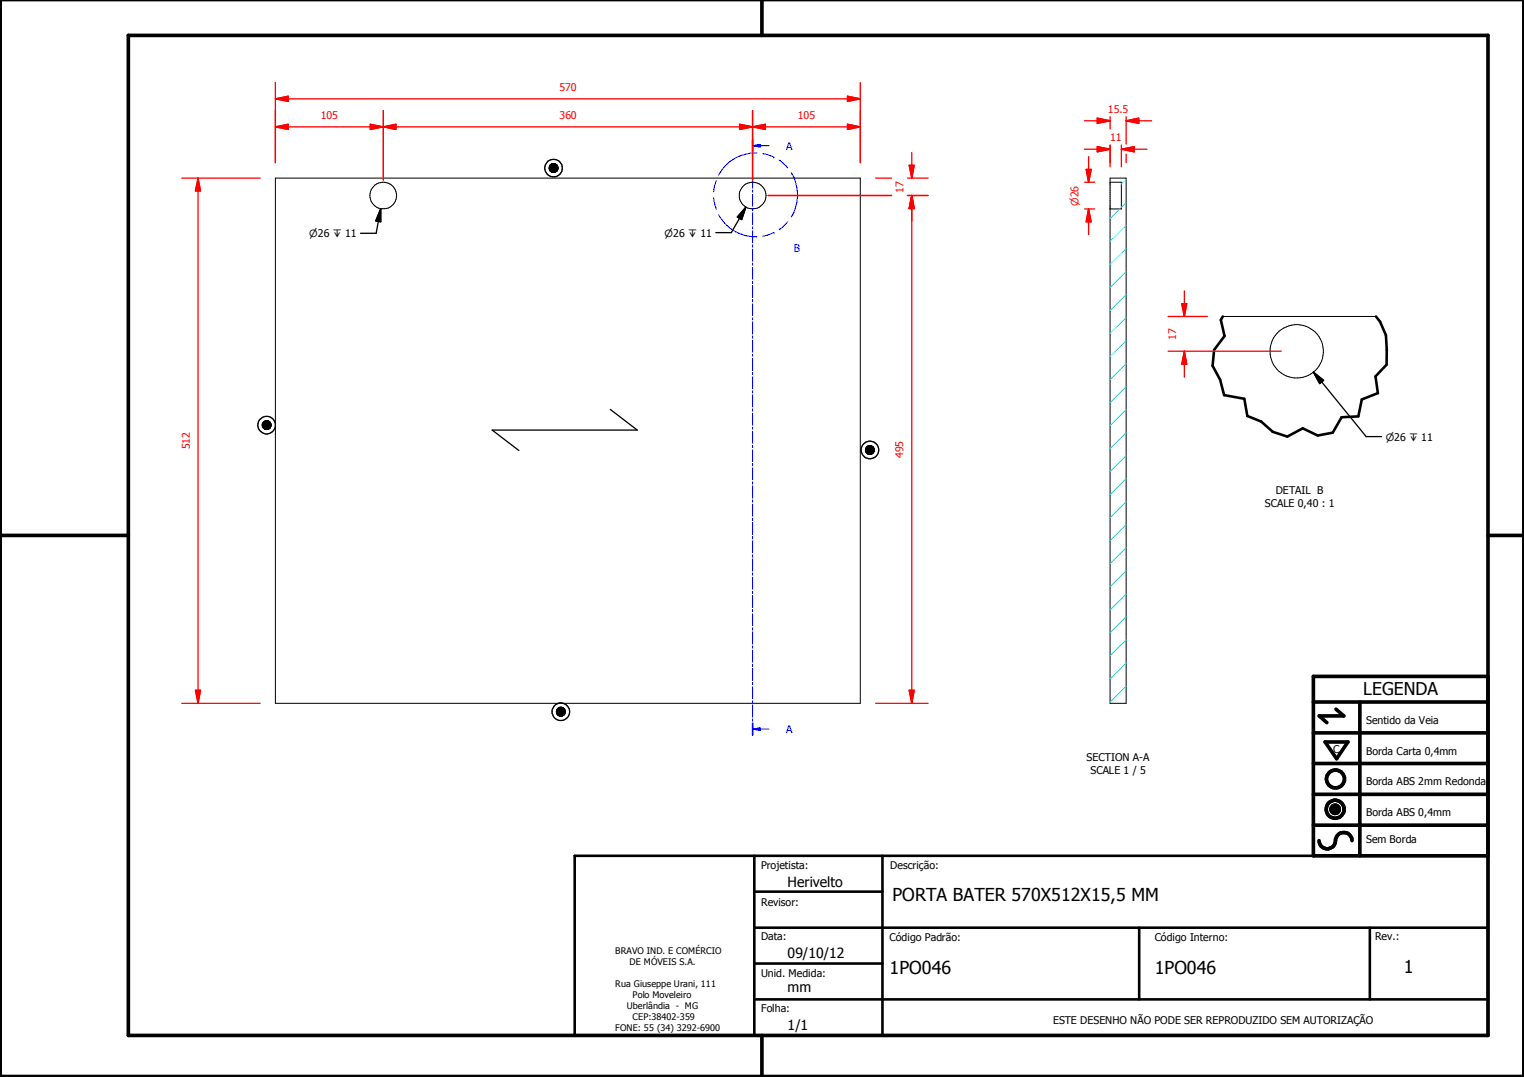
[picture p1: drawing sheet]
<svg xmlns="http://www.w3.org/2000/svg" width="297mm" height="210mm" viewBox="0 0 297 210" stroke-linecap="round" stroke-linejoin="round" font-family="sans-serif">
<g fill="none" stroke="#000" stroke-width=".19">
<path d="M53.7 34.7h114v102.4h-114zM107.1 32.7l1.7 .1zM107.1 32.8l1.7 .1zM107.1 32.9h1.7zM107.1 32.9h1.6zM107.1 32.9l1.6 .1zM107.1 32.6l1.7 .1h-1.7zM107.1 32.6h1.6l.1 .1zM107.1 33l1.6 .1zM107.1 33.1h1.6zM107.1 33.1l1.5 .1zM107.1 32.5l1.6 .1z"/>
<path d="M107.1 32.4l1.6 .1h-1.6zM107.1 32.4h1.6v.1zM107.1 33.2h1.5zM107.1 33.2l1.5 .1zM107.1 32.3l1.6 .1zM107.1 32.3h1.5zM107.2 33.3h1.4zM107.2 33.3h1.3zM107.2 32.3h1.4zM107.3 33.3h1.2zM107.3 33.3l1.2 .1zM107.3 32.2l1.3 .1z"/>
<path d="M107.3 32.2h1.2zM107.4 33.4h1.1zM107.4 33.4h1zM107.4 32.1l1.1 .1zM107.4 33.4l.9 .1zM107.4 32l1.1 .1zM107.4 32h1zM107.5 33.5h.8zM107.5 33.5h.7zM107.5 32h.9zM107.5 32h.8zM107.5 33.5l.7 .1z"/>
<path d="M107.5 32h.7zM107.7 33.6h.5zM107.7 33.6h.4zM107.7 31.9l.5 .1zM107.7 31.9h.5zM107.7 33.6h.3zM107.7 31.9h.4zM107.8 33.6h.2zM107.8 31.9h.3zM107.8 31.9h.2zM216.4 35.5h2.2v5.2h-2.2M216.4 34.7h3.1v102.4h-3.1z"/>
<path d="M238.3 61.7h29.9M51.1 82.8h1.7zM51.1 82.8l1.7 .1zM51.1 82.9l1.7 .1zM51.1 83l1.7 .1zM51.1 82.7l1.7 .1zM51.2 83.1h1.6zM51.2 83.1l1.5 .1zM51.2 82.6l1.6 .1zM51.2 83.2h1.5zM51.2 83.2l1.5 .1zM51.2 82.5l1.6 .1z"/>
<path d="M51.3 83.3h1.4zM51.3 83.3l1.4 .1zM51.3 83.4h1.4zM51.3 83.4h1.3zM51.3 82.4l1.4 .1zM51.3 82.3l1.4 .1zM51.3 82.3h1.4zM51.3 83.4l1.2 .1zM51.4 83.5h1.1zM51.4 82.2l1.2 .1zM51.4 82.2h1.1zM51.5 83.5h1z"/>
<path d="M51.5 83.5l.9 .1zM51.5 82.2h1zM51.6 83.6h.8zM51.6 83.6h.7zM51.6 82.1l.9 .1zM51.6 82.1h.8zM51.6 83.6l.6 .1zM51.6 82.1h.7zM51.7 83.7h.5zM51.7 82l.6 .1zM51.7 82h.5zM51.8 83.7h.4z"/>
<path d="M51.8 83.7h.3zM51.8 82h.4zM51.9 83.7h.2zM51.9 82h.3zM51.9 82h.2zM168.7 87.6l1.7 .1zM168.7 87.7l1.7 .1zM168.7 87.8l1.7 .1zM168.7 87.9h1.7zM168.7 87.9l1.6 .1zM168.7 88l1.6 .1zM168.7 87.5l1.7 .1z"/>
<path d="M168.7 87.4l1.7 .1h-1.7zM168.7 87.4h1.6l.1 .1zM168.8 88.1h1.5zM168.8 87.4h1.5zM168.8 88.1l1.4 .1zM168.8 87.3l1.5 .1zM168.9 88.2h1.3zM168.9 88.2l1.3 .1zM168.9 87.2l1.4 .1zM168.9 87.2h1.3zM168.9 88.3h1.3zM168.9 88.3h1.2z"/>
<path d="M168.9 87.1l1.3 .1zM169 88.3h1.1zM169 88.3l1 .1zM169 87.1h1.2zM169 87.1h1.1zM169.1 88.4h.9zM169.1 87l1 .1zM169.1 87h.9zM169.1 88.4l.8 .1zM169.2 88.5h.7zM169.2 88.5h.6zM169.2 86.9l.8 .1h-.9z"/>
<path d="M169.2 86.9l.8 .1zM169.2 86.9h.7zM169.3 88.5h.5zM169.3 88.5h.4zM169.3 86.9h.6zM169.3 86.9h.5zM169.4 88.5h.3zM169.4 88.5l.2 .1zM169.4 86.9h.4zM169.4 86.9h.3zM169.5 88.6h.1zM169.5 86.9h.2z"/>
<path d="M169.5 86.9h.1zM108.5 138.7l1.6 .1zM108.5 138.6l1.6 .1zM108.5 138.8l1.6 .1zM108.5 138.9h1.6zM108.5 138.9l1.6 .1zM108.5 139h1.6zM108.5 139l1.6 .1zM108.5 138.5l1.6 .1h-1.6zM108.5 138.5h1.6v.1zM108.5 138.5h1.6zM108.5 139.1h1.6z"/>
<path d="M108.5 138.4l1.6 .1zM108.6 139.1h1.5zM108.6 139.1l1.4 .1zM108.6 138.3l1.5 .1h-1.6zM108.6 138.3h1.5v.1zM108.6 139.2h1.4zM108.6 139.2l1.3 .1zM108.6 138.2l1.5 .1zM108.7 139.3h1.2zM108.7 139.3l1.2 .1zM108.7 138.1l1.3 .1zM108.7 138.1h1.2z"/>
<path d="M108.8 139.4h1.1zM108.8 139.4h1zM108.8 138.1h1.1zM108.8 139.4h.9zM108.8 138l1.1 .1zM108.8 138h1zM108.9 139.4h.8zM108.9 139.4l.7 .1zM108.9 138h.9zM108.9 138h.8zM109 139.5h.6zM109 138h.7z"/>
<path d="M109 139.5h.5zM109 137.9l.6 .1h-.6zM109 137.9l.6 .1zM109 137.9h.6zM109.1 139.5h.4zM109.1 139.5h.3zM109.1 137.9h.5zM109.1 137.9h.4zM109.2 139.5h.2zM109.2 137.9h.3zM109.2 137.9h.2zM259.4 157.6l1.6 .1z"/>
<path d="M259.4 157.7l1.6 .1zM259.4 157.8l1.6 .1zM259.4 157.9h1.6v.1zM259.4 157.9l1.6 .1h-1.5zM259.4 157.6h1.6zM259.5 158h1.5zM259.5 158l1.4 .1zM259.5 157.5l1.5 .1zM259.5 158.1h1.4zM259.5 157.4l1.5 .1zM259.5 158.1l1.4 .1zM259.5 157.3l1.4 .1z"/>
<path d="M259.6 158.2h1.3zM259.6 158.2h1.2zM259.6 157.2l1.3 .1zM259.6 158.2l1.2 .1zM259.6 157.2h1.3zM259.7 158.3h1.1zM259.7 158.3l1 .1zM259.7 157.1l1.1 .1zM259.7 157.1h1.1zM259.8 158.4h.9zM259.8 158.4h.8zM259.8 157.1h1z"/>
<path d="M259.8 157.1h.9zM259.8 158.4l.8 .1zM259.8 157l.9 .1zM259.8 157h.8zM259.9 158.5h.7zM259.9 158.5h.6zM259.9 157h.7zM260 158.5h.5zM260 158.5h.4zM260 157h.6zM260.1 158.5h.3zM260.1 158.5h.2z"/>
<path d="M260.1 156.9l.4 .1zM260.1 156.9h.3zM260.1 156.9h.2z"/>
<circle cx="74.7" cy="38.1" r="2.6"/>
<circle cx="146.7" cy="38.1" r="2.61"/>
<circle cx="252.7" cy="68.5" r="5.2"/>
</g>
<path d="M238.3 61.7l-.3 .7 .7 3.1-2.1 2.7-.3 3.1 1.5 2.7 .8 3 3.9 .7 .6 3.4 2.7 1.1 2.3 2 2.8 .9 3-1.6 2.9 1.4 3-.6 1.7-3 3.2-.1 .7-3.3 3.2-1.3-.5-3.2 2.2-2.3v-2.9l-.2-2.9-1.1-2.6-.8-1M112 166.8h178v35h-178zM147 173.8h25M147 166.8v35M172 166.8v35M147 194.8h143M147 180.8h143M147 187.8h25M222 180.8v14M267 180.8v14" fill="none" stroke="#000" stroke-width=".51"/>
<g fill="#000">
<path d="M107.1 32.6l1.7 .1h-1.7zM107.1 32.6h1.6l.1 .1zM107.1 32.5l1.6 .1zM107.1 32.4l1.6 .1h-1.6zM107.1 32.4h1.6v.1zM107.1 32.3l1.6 .1zM107.1 32.3h1.5zM107.2 32.3h1.4zM107.3 32.2l1.3 .1zM107.3 32.2h1.2zM107.4 32.1l1.1 .1zM107.4 32l1.1 .1z"/>
<path d="M107.4 32h1zM107.5 32h.9zM107.5 32h.8zM107.5 32h.7zM107.7 31.9l.5 .1zM107.7 31.9h.5zM107.7 31.9h.4zM107.8 31.9h.3zM107.8 31.9h.2zM107.7 33.6h.3zM107.8 33.6h.2zM107.7 33.6h.4z"/>
<path d="M107.5 33.5l.7 .1zM107.7 33.6h.5zM107.5 33.5h.7zM107.4 33.4l.9 .1zM107.5 33.5h.8zM107.4 33.4h1zM107.3 33.3l1.2 .1zM107.4 33.4h1.1zM107.2 33.3h1.3zM107.3 33.3h1.2zM107.1 33.2l1.5 .1zM107.2 33.3h1.4z"/>
<path d="M107.1 33.1l1.5 .1zM107.1 33.2h1.5zM107.1 32.9l1.6 .1zM107.1 33l1.6 .1zM107.1 33.1h1.6zM107.1 32.9h1.6zM107.1 32.7l1.7 .1zM107.1 32.8l1.7 .1zM107.1 32.9h1.7zM51.1 82.7l1.7 .1zM51.2 82.6l1.6 .1zM51.2 82.5l1.6 .1z"/>
<path d="M51.3 82.4l1.4 .1zM51.3 82.3l1.4 .1zM51.3 82.3h1.4zM51.4 82.2l1.2 .1zM51.4 82.2h1.1zM51.5 82.2h1zM51.6 82.1l.9 .1zM51.6 82.1h.8zM51.6 82.1h.7zM51.7 82l.6 .1zM51.7 82h.5zM51.8 82h.4z"/>
<path d="M51.9 82h.3zM51.9 82h.2zM51.8 83.7h.3zM51.9 83.7h.2zM51.7 83.7h.5zM51.8 83.7h.4zM51.6 83.6l.6 .1zM51.6 83.6h.7zM51.5 83.5l.9 .1zM51.6 83.6h.8zM51.4 83.5h1.1zM51.5 83.5h1z"/>
<path d="M51.3 83.4l1.2 .1zM51.3 83.4h1.3zM51.3 83.3l1.4 .1zM51.3 83.4h1.4zM51.2 83.2l1.5 .1zM51.3 83.3h1.4zM51.2 83.1l1.5 .1zM51.2 83.2h1.5zM51.1 82.8h1.7zM51.1 82.8l1.7 .1zM51.1 82.9l1.7 .1zM51.1 83l1.7 .1z"/>
<path d="M51.2 83.1h1.6zM168.7 87.5l1.7 .1zM168.7 87.4l1.7 .1h-1.7zM168.7 87.4h1.6l.1 .1zM168.8 87.4h1.5zM168.8 87.3l1.5 .1zM168.9 87.2l1.4 .1zM168.9 87.2h1.3zM168.9 87.1l1.3 .1zM169 87.1h1.2zM169 87.1h1.1zM169.1 87l1 .1z"/>
<path d="M169.1 87h.9zM169.2 86.9l.8 .1h-.9zM169.2 86.9l.8 .1zM169.2 86.9h.7zM169.3 86.9h.6zM169.3 86.9h.5zM169.4 86.9h.4zM169.4 86.9h.3zM169.5 86.9h.2zM169.5 86.9h.1zM169.4 88.5l.2 .1zM169.5 88.6h.1z"/>
<path d="M169.3 88.5h.4zM169.4 88.5h.3zM169.2 88.5h.6zM169.3 88.5h.5zM169.1 88.4l.8 .1zM169.2 88.5h.7zM169.1 88.4h.9zM169 88.3l1 .1zM168.9 88.3h1.2zM169 88.3h1.1zM168.9 88.2l1.3 .1zM168.9 88.3h1.3z"/>
<path d="M168.8 88.1l1.4 .1zM168.9 88.2h1.3zM168.8 88.1h1.5zM168.7 87.9l1.6 .1zM168.7 88l1.6 .1zM168.7 87.6l1.7 .1zM168.7 87.7l1.7 .1zM168.7 87.8l1.7 .1zM168.7 87.9h1.7zM108.5 138.5l1.6 .1h-1.6zM108.5 138.5h1.6v.1zM108.5 138.5h1.6z"/>
<path d="M108.5 138.4l1.6 .1zM108.6 138.3l1.5 .1h-1.6zM108.6 138.3h1.5v.1zM108.6 138.2l1.5 .1zM108.7 138.1l1.3 .1zM108.7 138.1h1.2zM108.8 138.1h1.1zM108.8 138l1.1 .1zM108.8 138h1zM108.9 138h.9zM108.9 138h.8zM109 138h.7z"/>
<path d="M109 137.9l.6 .1h-.6zM109 137.9l.6 .1zM109 137.9h.6zM109.1 137.9h.5zM109.1 137.9h.4zM109.2 137.9h.3zM109.2 137.9h.2zM109.1 139.5h.3zM109.2 139.5h.2zM109 139.5h.5zM109.1 139.5h.4zM109 139.5h.6z"/>
<path d="M108.9 139.4l.7 .1zM108.8 139.4h.9zM108.9 139.4h.8zM108.8 139.4h1zM108.7 139.3l1.2 .1zM108.8 139.4h1.1zM108.6 139.2l1.3 .1zM108.7 139.3h1.2zM108.6 139.1l1.4 .1zM108.6 139.2h1.4zM108.5 139l1.6 .1zM108.5 139.1h1.6z"/>
<path d="M108.6 139.1h1.5zM108.5 138.9l1.6 .1zM108.5 139h1.6zM108.5 138.6l1.6 .1zM108.5 138.7l1.6 .1zM108.5 138.8l1.6 .1zM108.5 138.9h1.6zM259.4 157.6h1.6zM259.5 157.5l1.5 .1zM259.5 157.4l1.5 .1zM259.5 157.3l1.4 .1zM259.6 157.2l1.3 .1z"/>
<path d="M259.6 157.2h1.3zM259.7 157.1l1.1 .1zM259.7 157.1h1.1zM259.8 157.1h1zM259.8 157.1h.9zM259.8 157l.9 .1zM259.8 157h.8zM259.9 157h.7zM260 157h.6zM260.1 156.9l.4 .1zM260.1 156.9h.3zM260.1 156.9h.2z"/>
<path d="M260.1 158.5h.2zM260 158.5h.4zM260.1 158.5h.3zM259.9 158.5h.6zM260 158.5h.5zM259.8 158.4l.8 .1zM259.9 158.5h.7zM259.8 158.4h.8zM259.7 158.3l1 .1zM259.8 158.4h.9zM259.6 158.2l1.2 .1zM259.7 158.3h1.1z"/>
<path d="M259.6 158.2h1.2zM259.5 158.1l1.4 .1zM259.6 158.2h1.3zM259.5 158l1.4 .1zM259.5 158.1h1.4zM259.4 157.9l1.6 .1h-1.5zM259.5 158h1.5zM259.4 157.6l1.6 .1zM259.4 157.7l1.6 .1zM259.4 157.8l1.6 .1zM259.4 157.9h1.6v.1z"/>
</g>
<g fill="none" stroke="#000" stroke-width=".71">
<path d="M148.5 0v6.9M297 -.1v209.9h-297v-209.9M25 6.9h265v194.9h-265zM0 104.4h25M290 104.4h7M256 136.8h34M260.4 138.2l1.5 1.3h-4.8l1.5 1.3M265 136.8v30M290 131.8h-34v35h34M256 154.8h34M256 148.8h34M256 142.8h34"/>
<path d="M258.3 144.6h4.4l-2.2 3.3zM256 160.8h34M257.1 163.8a1.62 1.62 0 0 0 1.8 1.6 1.62 1.62 0 0 0 1.4-1.9 1.63 1.63 0 0 1 1.7-1.2 1.63 1.63 0 0 1 1.5 1.5M148.5 201.8v8"/>
<circle cx="260.2" cy="157.7" r="1.76"/>
<circle cx="260.2" cy="157.7" r=".82"/>
<circle cx="260.3" cy="151.8" r="1.76"/>
</g>
<g fill="none" stroke="#00f" stroke-width=".19">
<path d="M146.7 27.2v2.3M146.7 29.9v.5M146.7 30.8v2.3M146.7 33.5v.5M146.7 34.3v2.4M146.7 37v.5M146.7 37.9v2.3M146.7 28.4h1.5M146.7 40.6v.5M146.7 41.4v2.4M146.7 44.2v.4M146.7 45v2.3"/>
<path d="M146.7 47.7v.5M146.7 48.6v2.3M146.7 51.3v.4M146.7 52.1v2.3M146.7 54.8v.5M146.7 55.6v2.4M146.7 58.4v.4M146.7 59.2v2.4M146.7 61.9v.5M146.7 62.7v2.4M146.7 65.5v.4M146.7 66.3v2.4"/>
<path d="M146.7 69v.5M146.7 69.8v2.4M146.7 72.6v.4M146.7 73.4v2.4M146.7 76.2v.4M146.7 77v2.3M146.7 79.7v.4M146.7 80.5v2.3M146.7 83.2v.5M146.7 84.1v2.3M146.7 86.8v.4M146.7 87.6v2.4"/>
<path d="M146.7 90.3v.5M146.7 91.2v2.3M146.7 93.9v.5M146.7 94.7v2.4M146.7 97.5v.4M146.7 98.3v2.3M146.7 101v.5M146.7 101.8v2.4M146.7 104.6v.4M146.7 105.4v2.3M146.7 108.1v.5M146.7 108.9v2.4"/>
<path d="M146.7 111.7v.4M146.7 112.5v2.4M146.7 115.2v.5M146.7 116v2.4M146.7 118.8v.5M146.7 119.6v2.4M146.7 122.3v.5M146.7 123.1v2.4M146.7 125.9v.5M146.7 126.7v2.4M146.7 129.5v.4M146.7 130.3v2.3"/>
<path d="M146.7 133v.5M146.7 133.8v2.4M146.7 136.6v.4M146.7 137.4v2.3M146.7 140.1v.4M146.7 140.9v2.4"/>
</g>
<path d="M146.7 27.2v2.3M146.7 140.9v2.4" fill="none" stroke="#00f" stroke-width=".3"/>
<path d="M146.7 28.4l1.5-.2v.5z" fill="#00f"/>
<path d="M146.7 28.4l1.5-.2v.5zM148.2 28.4h1.7M146.7 142.1h1.5" fill="none" stroke="#00f" stroke-width=".19"/>
<path d="M146.7 142.1l1.5-.2v.4z" fill="#00f"/>
<g fill="none" stroke="#00f" stroke-width=".19">
<path d="M139.1 38.5l.5 2.3M139.6 35.2l-.5 2.2M147.5 29.8a8.1 8.1 0 0 0-7.5 4.4M148.7 29.9l2.1 .7M150.8 30.6h.1M151.8 31.2l1.7 1.5M154.2 33.7a8.2 8.2 0 0 1 0 8.6M140 41.8a8.2 8.2 0 0 0 7.5 4.3M150.8 45.3h.1M150.8 45.3l-2.1 .7M153.5 43.2l-.9 1-.8 .5M146.7 142.1l1.5-.2v.4z"/>
<path d="M148.2 142.1h1.7"/>
</g>
<g fill="none" stroke="#0ff" stroke-width=".19">
<path d="M219.5 39.5l-.9 .9M219.5 35l-.9 .9M218.2 40.7l-1.8 1.9M219.5 57.4l-3.1 3.1M219.5 52.9l-3.1 3.1M219.5 48.4l-3.1 3.1M219.5 43.9l-3.1 3.1M219.5 79.8l-3.1 3.1M219.5 75.4l-3.1 3.1M219.5 70.9l-3.1 3.1M219.5 66.4l-3.1 3.1M219.5 61.9l-3.1 3.1"/>
<path d="M219.5 97.8l-3.1 3.1M219.5 93.3l-3.1 3.1M219.5 88.8l-3.1 3.1M219.5 84.3l-3.1 3.1M219.5 115.8l-3.1 3.1M219.5 111.3l-3.1 3.1M219.5 106.8l-3.1 3.1M219.5 102.3l-3.1 3.1M219.5 133.7l-3.1 3.1M219.5 129.2l-3.1 3.1M219.5 124.7l-3.1 3.1M219.5 120.2l-3.1 3.1"/>
</g>
<path d="M38.6 134.5v2.6" fill="none" stroke="#f00" stroke-width=".25"/>
<path d="M38.1 134.5h1l-.5 2.6z" fill="#f00"/>
<path d="M38.6 34.7v2.5M38.1 134.5h1l-.5 2.6z" fill="none" stroke="#f00" stroke-width=".25"/>
<path d="M38.6 34.7l.5 2.5h-1z" fill="#f00"/>
<path d="M53.7 19.3h2.5M35.4 34.7h15.3M38.6 34.7l.5 2.5h-1zM38.6 37.2v97.3M35.4 137.1h15.3" fill="none" stroke="#f00" stroke-width=".25"/>
<path d="M53.7 19.3l2.5-.5v1z" fill="#f00"/>
<path d="M53.7 19.3l2.5-.5v1zM165.2 19.3h2.5" fill="none" stroke="#f00" stroke-width=".25"/>
<path d="M165.2 18.8l2.5 .5-2.5 .5z" fill="#f00"/>
<path d="M53.7 16.1v15.6M56.2 19.3h109M165.2 18.8l2.5 .5-2.5 .5zM167.7 16.1v15.6M212.2 33v2.5" fill="none" stroke="#f00" stroke-width=".25"/>
<path d="M211.7 33h1l-.5 2.5z" fill="#f00"/>
<path d="M211.7 33h1l-.5 2.5zM212.2 40.7v2.5" fill="none" stroke="#f00" stroke-width=".25"/>
<path d="M212.2 40.7l.5 2.5h-1z" fill="#f00"/>
<path d="M211.4 35.5h2M212.2 30.5v2.5M213.9 29.1h2.5M211.4 40.7h2M212.2 40.7l.5 2.5h-1zM212.2 43.2v2.5" fill="none" stroke="#f00" stroke-width=".25"/>
<path d="M213.9 28.6l2.5 .5-2.5 .5z" fill="#f00"/>
<path d="M213.9 28.6l2.5 .5-2.5 .5zM218.6 29.1h2.5" fill="none" stroke="#f00" stroke-width=".25"/>
<path d="M218.6 29.1l2.5-.5v1z" fill="#f00"/>
<path d="M211.4 29.1h2.5M216.4 28.3v4.2M218.6 29.1l2.5-.5v1zM218.6 28.3v4.2M219.5 23.5h2.5M221.1 29.1h2.5" fill="none" stroke="#f00" stroke-width=".25"/>
<path d="M219.5 23.5l2.5-.5v1z" fill="#f00"/>
<path d="M213.9 23.5h2.5M219.5 23.5l2.5-.5v1z" fill="none" stroke="#f00" stroke-width=".25"/>
<path d="M213.9 23l2.5 .5-2.5 .5z" fill="#f00"/>
<path d="M53.7 24.7h2.5M211.4 23.5h2.5M213.9 23l2.5 .5-2.5 .5zM216.4 22.7v2.4M216.4 28.3v3.4M219.5 22.7v5.4M219.5 30.1v1.6M222 23.5h2.4" fill="none" stroke="#f00" stroke-width=".25"/>
<path d="M53.7 24.7l2.5-.5v1z" fill="#f00"/>
<path d="M53.7 24.7l2.5-.5v1zM72.2 24.7h2.5" fill="none" stroke="#f00" stroke-width=".25"/>
<path d="M72.2 24.2l2.5 .5-2.5 .5z" fill="#f00"/>
<path d="M53.7 21.5v10.2M56.2 24.7h16M72.2 24.2l2.5 .5-2.5 .5zM74.7 24.7h2.5M74.7 21.5v13.6" fill="none" stroke="#f00" stroke-width=".25"/>
<path d="M74.7 24.7l2.5-.5v1z" fill="#f00"/>
<path d="M74.7 24.7l2.5-.5v1zM144.2 24.7h2.5" fill="none" stroke="#f00" stroke-width=".25"/>
<path d="M144.2 24.2l2.5 .5-2.5 .5z" fill="#f00"/>
<path d="M74.7 21.5v13.6M77.2 24.7h67M144.2 24.2l2.5 .5-2.5 .5zM146.7 24.7h2.5M146.7 21.5v13.6" fill="none" stroke="#f00" stroke-width=".25"/>
<path d="M146.7 24.7l2.5-.5v1z" fill="#f00"/>
<path d="M146.7 24.7l2.5-.5v1zM165.2 24.7h2.5" fill="none" stroke="#f00" stroke-width=".25"/>
<path d="M165.2 24.2l2.5 .5-2.5 .5z" fill="#f00"/>
<path d="M146.7 21.5v13.6M149.2 24.7h16M165.2 24.2l2.5 .5-2.5 .5zM167.7 21.5v10.2M177.7 134.5v2.6" fill="none" stroke="#f00" stroke-width=".25"/>
<path d="M177.2 134.5h1l-.5 2.6z" fill="#f00"/>
<path d="M177.7 38.1v2.5M177.2 134.5h1l-.5 2.6z" fill="none" stroke="#f00" stroke-width=".25"/>
<path d="M177.7 38.1l.5 2.5h-1z" fill="#f00"/>
<path d="M149.7 38.1h24.1M176.9 38.1h4M177.7 38.1l.5 2.5h-1zM177.7 38.1v96.4M170.7 137.1h10.2" fill="none" stroke="#f00" stroke-width=".25"/>
<path d="M177.7 38.1l.5 2.5h-1z" fill="#f00"/>
<path d="M177.7 38.1l.5 2.5h-1zM177.7 32.2v2.5" fill="none" stroke="#f00" stroke-width=".25"/>
<path d="M177.2 32.2h1l-.5 2.5z" fill="#f00"/>
<path d="M149.7 38.1h24.1M170.7 34.7h3.1M176.9 34.7h4M176.9 38.1h4M177.2 32.2h1l-.5 2.5zM177.7 29.7v2.5M177.7 40.6v2.5M230.8 59.2v2.5" fill="none" stroke="#f00" stroke-width=".25"/>
<g fill="none" stroke="#000" stroke-width=".25">
<path d="M74.2 40.7v2.5l-1-.1zM74.2 40.7l-.9 4.8h-3M145.4 40.4l-.8 2.4-.9-.5zM145.4 40.4l-2.9 4.9h-3M119 79.8l5.2 4h-28.3l5.2 4"/>
<circle cx="107.9" cy="32.7" r=".86"/>
<circle cx="107.9" cy="32.8" r="1.71"/>
<circle cx="52" cy="82.9" r=".85"/>
<circle cx="52" cy="82.9" r="1.71"/>
<circle cx="169.6" cy="87.7" r="1.71"/>
<circle cx="169.6" cy="87.7" r=".85"/>
<circle cx="109.3" cy="138.7" r="1.72"/>
<circle cx="109.3" cy="138.7" r=".86"/>
</g>
<path d="M74.2 40.7v2.5l-1-.1zM145.4 40.4l-.8 2.4-.9-.5z" fill="#000"/>
<path d="M230.3 59.2h1l-.5 2.5z" fill="#f00"/>
<path d="M230.3 59.2h1l-.5 2.5zM230.8 68.5v2.5" fill="none" stroke="#f00" stroke-width=".25"/>
<path d="M230.8 68.5l.5 2.5h-1z" fill="#f00"/>
<path d="M230.8 56.7v2.5M227.7 61.7h7.6M227.7 68.5h22M230.8 68.5l.5 2.5h-1zM230.8 71v2.5" fill="none" stroke="#f00" stroke-width=".25"/>
<path d="M256 72.5l2 1.6-.8 .7zM256 72.5l10.3 12.6h3" fill="none" stroke="#000" stroke-width=".25"/>
<path d="M256 72.5l2 1.6-.8 .7z" fill="#000"/>
<g font-size="3.5">
<text x="173.9" y="175.7">PORTA BATER 570X512X15,5 MM</text>
<text x="173.4" y="189.7">1PO046</text>
<text x="225.1" y="189.7">1PO046</text>
<text x="273.6" y="189.7">1</text>
</g>
<text font-size="3.4" x="265.7" y="135.4">LEGENDA</text>
<g font-size="2.7">
<text x="153.5" y="172.8">Herivelto</text>
<text x="153.5" y="186.6">09/10/12</text>
<text x="153.5" y="193.4">mm</text>
<text x="153.5" y="200.8">1/1</text>
</g>
<g font-size="2.1" fill="#f00">
<text x="109" y="17.7">570</text>
<text x="62.5" y="23.1">105</text>
<text x="109" y="23.1">360</text>
<text x="155.5" y="23.1">105</text>
<text x="215.9" y="21.9">15.5</text>
<text x="216.4" y="27.5">11</text>
<text x="176.1" y="37.6" transform="rotate(-90 176.1 37.6)">17</text>
<text x="229.2" y="66.3" transform="rotate(-90 229.2 66.3)">17</text>
<text x="37" y="87.6" transform="rotate(-90 37 87.6)">512</text>
<text x="176.1" y="89.3" transform="rotate(-90 176.1 89.3)">495</text>
</g>
<g font-size="2.1" fill="#00f">
<text x="153.2" y="29.2">A</text>
<text x="154.7" y="49.2">B</text>
<text x="153.2" y="142.9">A</text>
</g>
<g font-size="2.1">
<text x="246.5" y="98.8">SCALE 0,40 : 1</text>
<text x="248.7" y="96.4">DETAIL B</text>
<text x="266.3" y="141.1">Sentido da Veia</text>
<text x="211.8" y="148.3">SECTION A-A</text>
<text x="259.8" y="146.7">C</text>
<text x="266.3" y="147.2">Borda Carta 0,4mm</text>
<text x="212.6" y="150.8">SCALE 1 / 5</text>
<text x="266.3" y="153.1">Borda ABS 2mm Redonda</text>
<text x="266.3" y="159">Borda ABS 0,4mm</text>
<text x="266.3" y="164.4">Sem Borda</text>
<text x="148.4" y="169.3">Projetista:</text>
<text x="173.5" y="169.5">Descrição:</text>
<text x="148.4" y="176.6">Revisor:</text>
<text x="148.4" y="183.2">Data:</text>
<text x="173.4" y="183.3">Código Padrão:</text>
<text x="225.1" y="183.3">Código Interno:</text>
<text x="268" y="183.2">Rev.:</text>
<text x="148.4" y="190.5">Unid. Medida:</text>
<text x="148.4" y="197.2">Folha:</text>
<text x="205.3" y="199.5">ESTE DESENHO NÃO PODE SER REPRODUZIDO SEM AUTORIZAÇÃO</text>
</g>
<text font-size="1.9" fill="#f00" x="210.2" y="40.1" transform="rotate(-90 210.2 40.1)">⌀26</text>
<g font-size="1.9">
<text x="60.3" y="46.3">⌀26 ↧ 11</text>
<text x="129.5" y="46.1">⌀26 ↧ 11</text>
<text x="270.1" y="85.9">⌀26 ↧ 11</text>
</g>
<g font-size="1.8">
<text x="119.9" y="186">BRAVO IND. E COMÉRCIO</text>
<text x="122.7" y="188.1">DE MÓVEIS S.A.</text>
<text x="119.9" y="192.4">Rua Giuseppe Urani, 111</text>
<text x="122.2" y="196.7">Uberlândia - MG</text>
<text x="123.3" y="194.6">Polo Moveleiro</text>
<text x="119.9" y="201">FONE: 55 (34) 3292-6900</text>
<text x="123.3" y="198.8">CEP:38402-359</text>
</g>
</svg>
